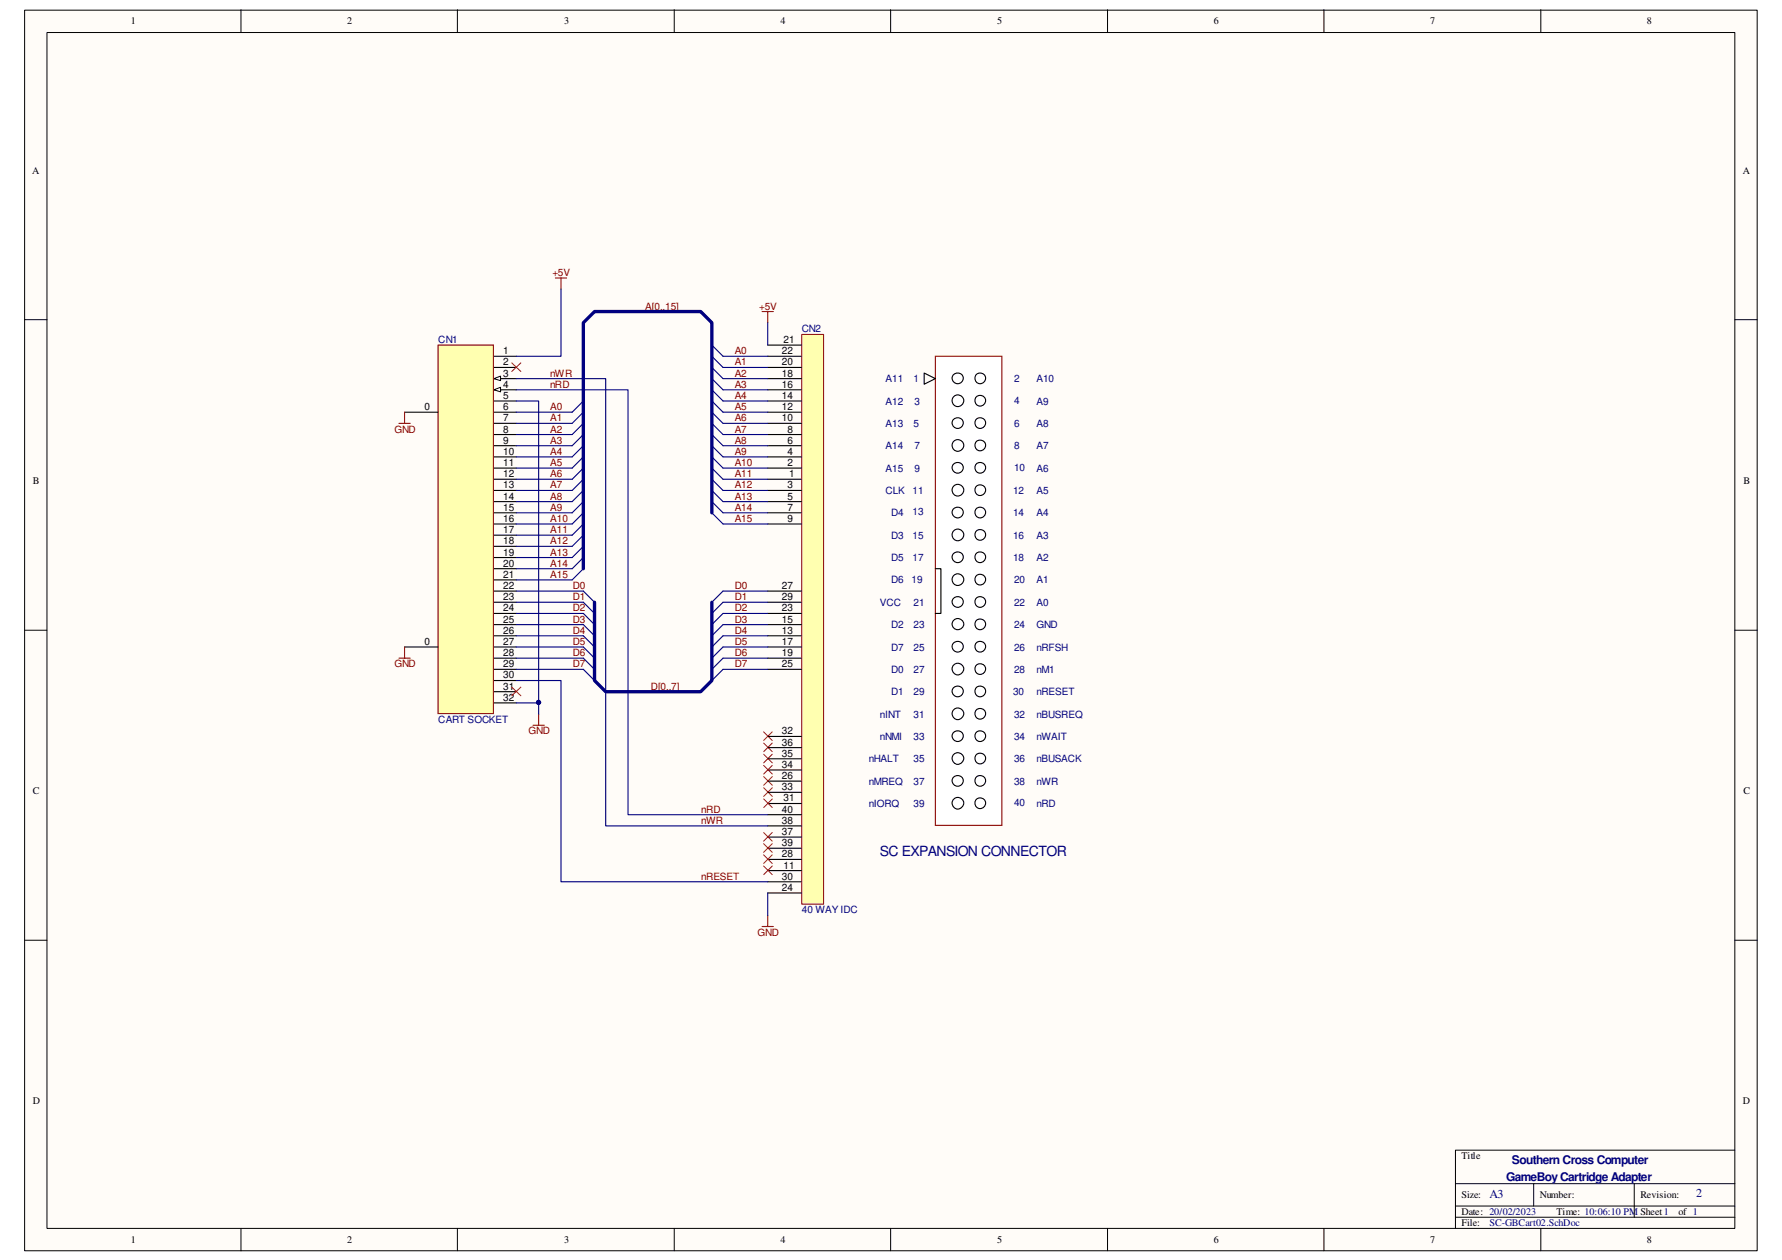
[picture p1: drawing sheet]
<svg xmlns="http://www.w3.org/2000/svg" width="297mm" height="210mm" viewBox="0 0 297 210" stroke-linecap="round" stroke-linejoin="round" font-family="sans-serif">
<path d="M4.2 1.8h288.7v206.6h-288.7z" fill="#fffcf8"/>
<path d="M4.1 1.7h288.8v206.7h-288.8z" fill="none" stroke="#000" stroke-width=".17"/>
<path d="M7.9 5.5h281.3v199.1h-281.3z" fill="#fffcf8"/>
<g fill="none" stroke="#000" stroke-width=".17">
<path d="M7.8 5.4h281.4v199.2h-281.4zM40.2 1.6v3.7M76.2 1.6v3.7M112.4 1.6v3.7M148.5 1.6v3.7M184.6 1.6v3.7M220.7 1.6v3.7M256.8 1.6v3.7M4.1 53.3h3.7M289.2 53.3h3.7M4.1 105h3.7M289.2 105h3.7"/>
<path d="M4.1 156.6h3.7M289.2 156.6h3.7M242.6 197.2h46.6M255.6 197.2v3.7M272.4 197.2v5.6M289.2 191.6h-46.6v11.2M40.2 204.6v3.8M76.2 204.6v3.8M112.4 204.6v3.8M148.5 204.6v3.8M184.6 204.6v3.8M220.7 204.6v3.8"/>
<path d="M242.6 202.8h46.6M242.6 200.9h46.6M242.6 202.8v1.8M256.8 204.6v3.8"/>
</g>
<path d="M82.3 59.4h3.8M82.3 61.2h3.8M82.3 63.1h3.8" fill="none" stroke="#000" stroke-width=".19"/>
<path d="M82.3 63.1l1.1-.4v.7z" fill="#fffcf8"/>
<path d="M82.3 63.1l1.1-.4v.7z" fill="none" stroke="#000" stroke-width=".17"/>
<path d="M78.4 62.1h2.7M82.3 64.9h3.8" fill="none" stroke="#000" stroke-width=".19"/>
<path d="M82.3 64.9l1.1-.4v.8z" fill="#fffcf8"/>
<path d="M82.3 64.9l1.1-.4v.8z" fill="none" stroke="#000" stroke-width=".17"/>
<g fill="none" stroke="#000" stroke-width=".19">
<path d="M78.8 64h1.1M78.8 65.9h1.1M80 64h1.1M80 65.9h1.1M82.3 66.8h3.8M82.3 68.7h3.8M82.3 70.5h3.8M82.3 72.4h3.8M82.3 74.3h3.8M82.3 76.1h3.8M82.3 78h3.8M82.3 79.8h3.8"/>
<path d="M82.3 81.7h3.8M82.3 83.6h3.8M82.3 85.4h3.8M82.3 87.3h3.8M82.3 89.2h3.8M82.3 91h3.8M82.3 92.9h3.8M82.3 94.7h3.8M82.3 96.6h3.8M82.3 98.5h3.8M77.8 112.4h1.1M79 112.4h1"/>
<path d="M80.1 112.4h1M82.3 100.3h3.8M82.3 102.2h3.8M82.3 104.1h3.8M82.3 105.9h3.8M82.3 107.8h3.8M82.3 109.6h3.8M82.3 111.5h3.8M82.3 113.4h3.8M82.3 115.2h3.8M82.3 117.1h3.8"/>
</g>
<path d="M73 57.5h9.3v61.4h-9.3z" fill-rule="evenodd" fill="#ffffb0"/>
<path d="M73 57.5h9.3v61.4h-9.3zM127 154.3h1.9M128 152.5v1.8" fill="none" stroke="#800000" stroke-width=".19"/>
<path d="M67.4 68.7h5.6M67.4 107.8h5.6" fill="none" stroke="#000" stroke-width=".19"/>
<path d="M120.5 98.5l-1.8 1.8M120.5 100.3l-1.8 1.9M120.5 102.2l-1.8 1.9M120.5 104.1l-1.8 1.8M120.5 105.9l-1.8 1.9M120.5 107.8l-1.8 1.8M120.5 109.6l-1.8 1.9M120.5 111.5l-1.8 1.9" fill="none" stroke="#000080" stroke-width=".19"/>
<g fill="none" stroke="#f00" stroke-width=".17">
<path d="M127.3 121.9l1.4 1.5M127.3 123.8l1.4 1.4M127.3 125.6l1.4 1.5M127.3 127.5l1.4 1.4M127.3 131.2l1.4 1.5M127.3 129.4l1.4 1.4M127.3 138.7l1.4 1.4M128.7 121.9l-1.4 1.5M128.7 123.8l-1.4 1.4M128.7 125.6l-1.4 1.5M128.7 127.5l-1.4 1.4M128.7 131.2l-1.4 1.5"/>
<path d="M128.7 129.4l-1.4 1.4M128.7 138.7l-1.4 1.4"/>
</g>
<path d="M155.9 59.4h11.1v78.1h-11.1z" fill-rule="evenodd" fill="#fff"/>
<path d="M155.9 59.4h11.1v78.1h-11.1z" fill="none" stroke="#800000" stroke-width=".19"/>
<g fill="none" stroke="#000" stroke-width=".19">
<path d="M154 62.1l1.9 1-1.9 .9zM155.9 94.7h.9v7.5h-.9"/>
<circle cx="159.7" cy="63" r=".91"/>
<circle cx="159.7" cy="77.9" r=".91"/>
<circle cx="159.7" cy="70.5" r=".91"/>
<circle cx="159.7" cy="66.8" r=".98"/>
<circle cx="159.7" cy="74.2" r=".98"/>
<circle cx="163.4" cy="70.5" r=".9"/>
<circle cx="163.4" cy="74.2" r=".9"/>
<circle cx="163.4" cy="63" r=".9"/>
<circle cx="163.4" cy="66.7" r=".9"/>
<circle cx="163.4" cy="77.9" r=".9"/>
<circle cx="159.7" cy="92.8" r=".91"/>
<circle cx="159.7" cy="85.4" r=".91"/>
<circle cx="159.7" cy="96.6" r=".98"/>
<circle cx="159.7" cy="81.7" r=".98"/>
<circle cx="159.7" cy="89.1" r=".98"/>
<circle cx="163.4" cy="92.8" r=".9"/>
<circle cx="163.4" cy="85.4" r=".9"/>
<circle cx="163.4" cy="96.6" r=".9"/>
<circle cx="163.4" cy="89.1" r=".9"/>
<circle cx="163.4" cy="81.6" r=".9"/>
<circle cx="159.7" cy="100.3" r=".91"/>
<circle cx="159.7" cy="115.2" r=".91"/>
<circle cx="159.7" cy="107.7" r=".91"/>
<circle cx="159.7" cy="111.4" r=".97"/>
<circle cx="159.7" cy="118.9" r=".97"/>
<circle cx="159.7" cy="104" r=".96"/>
<circle cx="163.4" cy="104" r=".9"/>
<circle cx="163.4" cy="107.7" r=".9"/>
<circle cx="163.4" cy="115.2" r=".9"/>
<circle cx="163.4" cy="111.5" r=".9"/>
<circle cx="163.4" cy="118.9" r=".9"/>
<circle cx="163.4" cy="100.3" r=".9"/>
<circle cx="159.7" cy="122.6" r=".91"/>
<circle cx="159.7" cy="130.1" r=".91"/>
<circle cx="159.7" cy="133.8" r=".97"/>
<circle cx="159.7" cy="126.3" r=".97"/>
<circle cx="163.4" cy="126.4" r=".9"/>
<circle cx="163.4" cy="133.8" r=".9"/>
<circle cx="163.4" cy="130.1" r=".9"/>
<circle cx="163.4" cy="122.6" r=".9"/>
</g>
<path d="M133.7 55.8h3.6v94.8h-3.6z" fill="#ffffb0"/>
<path d="M133.6 55.7h3.7v94.9h-3.7z" fill="none" stroke="#800000" stroke-width=".17"/>
<g fill="none" stroke="#000" stroke-width=".19">
<path d="M128 57.5h5.6M128 59.4h5.6M128 61.2h5.6M128 63.1h5.6M128 64.9h5.6M128 66.8h5.6M128 68.7h5.6M128 70.5h5.6M128 72.4h5.6M128 74.3h5.6M128 76.1h5.6M128 78h5.6"/>
<path d="M128 79.8h5.6M128 98.5h5.6M128 87.3h5.6M128 85.4h5.6M128 83.6h5.6M128 81.7h5.6M128 109.6h5.6M128 102.2h5.6M128 107.8h5.6M128 111.5h5.6M128 104.1h5.6M128 105.9h5.6"/>
<path d="M128 100.3h5.6M128 130.1h5.6M128 133.9h5.6M128 122.7h5.6M128 132h5.6M128 128.3h5.6M128 126.4h5.6M128 124.5h5.6M128 139.4h5.6M128 137.6h5.6M128 135.7h5.6M128 148.8h5.6"/>
<path d="M128 143.2h5.6M128 146.9h5.6M128 145h5.6M128 141.3h5.6"/>
</g>
<path d="M85.3 60.5l1.5 1.4M86.8 60.5l-1.5 1.4M85.3 114.5l1.5 1.4M86.8 114.5l-1.5 1.4M127.3 133.1l1.4 1.4M128.7 133.1l-1.4 1.4M127.3 144.3l1.4 1.4M127.3 142.4l1.4 1.4M127.3 140.5l1.4 1.5M128.7 144.3l-1.4 1.4M128.7 142.4l-1.4 1.4M128.7 140.5l-1.4 1.5" fill="none" stroke="#f00" stroke-width=".17"/>
<path d="M92.6 46.3h1.8M93.5 46.3v1.9M127 51.9h1.9M128 51.9v1.9M89.8 119v1.8M88.9 120.8h1.8" fill="none" stroke="#800000" stroke-width=".19"/>
<g fill="none" stroke="#000080" stroke-width=".19">
<path d="M93.5 48.2v11.2h-7.4M118.7 57.5l1.8 1.9h7.5M118.7 59.4l1.8 1.8h7.5M128 53.8v3.7M86.1 64.9h18.6v70.8h23.3M86.1 66.8h3.7v52.2M97.2 66.8l-1.8 1.9h-9.3M97.2 68.7l-1.8 1.8h-9.3M97.2 70.5l-1.8 1.9h-9.3M97.2 72.4l-1.8 1.9h-9.3M97.2 74.3l-1.8 1.8h-9.3M97.2 76.1l-1.8 1.9h-9.3"/>
<path d="M97.2 78l-1.8 1.8h-9.3M97.2 79.8l-1.8 1.9h-9.3M118.7 61.2l1.8 1.9h7.5M118.7 63.1l1.8 1.8h7.5M118.7 64.9l1.8 1.9h7.5M118.7 66.8l1.8 1.9h7.5M118.7 68.7l1.8 1.8h7.5M118.7 70.5l1.8 1.9h7.5M118.7 72.4l1.8 1.9h7.5M118.7 74.3l1.8 1.8h7.5M118.7 76.1l1.8 1.9h7.5M118.7 78l1.8 1.8h7.5"/>
<path d="M118.7 79.8l1.8 1.9h7.5M86.1 98.5h11.1l1.9 1.8M97.2 81.7l-1.8 1.9h-9.3M97.2 83.6l-1.8 1.8h-9.3M97.2 85.4l-1.8 1.9h-9.3M97.2 87.3l-1.8 1.9h-9.3M97.2 89.2l-1.8 1.8h-9.3M97.2 91l-1.8 1.9h-9.3M97.2 92.9l-1.8 1.8h-9.3M97.2 94.7l-1.8 1.9M118.7 81.7l1.8 1.9h7.5M118.7 83.6l1.8 1.8h7.5"/>
<path d="M118.7 85.4l1.8 1.9h7.5M120.5 98.5h7.5M86.1 100.3h11.1l1.9 1.9M86.1 102.2h11.1l1.9 1.9M86.1 104.1h11.1l1.9 1.8M86.1 105.9h11.1l1.9 1.9M86.1 107.8h11.1l1.9 1.8M86.1 109.6h11.1l1.9 1.9M86.1 111.5h11.1l1.9 1.9M120.5 100.3h7.5M120.5 102.2h7.5M120.5 104.1h7.5"/>
<path d="M120.5 105.9h7.5M120.5 107.8h7.5M120.5 109.6h7.5M120.5 111.5h7.5M128 148.8v3.7"/>
</g>
<circle cx="89.8" cy="117" r=".35" fill="#000080"/>
<circle cx="89.8" cy="117" r=".35" fill="none" stroke="#000080" stroke-width=".17"/>
<path d="M86.1 117.1h3.7" fill="none" stroke="#000080" stroke-width=".19"/>
<circle cx="89.8" cy="117" r=".35" fill="#000080"/>
<circle cx="89.8" cy="117" r=".35" fill="none" stroke="#000080" stroke-width=".17"/>
<path d="M86.1 63.1h14.9v74.5h27M86.1 96.6h9.3M86.1 113.4h7.4v33.5h34.5" fill="none" stroke="#000080" stroke-width=".19"/>
<path d="M118.7 85.4v-31.6l-1.9-1.9h-17.7l-1.9 1.9v40.9M99.1 100.3v13.1l1.9 1.8h15.8l1.9-1.8v-13.1" fill="none" stroke="#000080" stroke-width=".56"/>
<path d="M66.5 70.5h1.9M67.4 68.7v1.8M66.5 109.6h1.9M67.4 107.8v1.8" fill="none" stroke="#800000" stroke-width=".19"/>
<text font-size="2.3" fill="#000080" x="146.7" y="142.7">SC EXPANSION CONNECTOR</text>
<g font-size="2" fill="#000080">
<text x="251.1" y="196.8">GameBoy Cartridge Adapter</text>
<text x="252" y="194">Southern Cross Computer</text>
<text x="248.3" y="199.6">A3</text>
<text x="282.7" y="199.5">2</text>
</g>
<g font-size="1.7">
<text x="21.8" y="4">1</text>
<text x="57.9" y="4">2</text>
<text x="94" y="4">3</text>
<text x="130.1" y="4">4</text>
<text x="166.2" y="4">5</text>
<text x="202.3" y="4">6</text>
<text x="238.4" y="4">7</text>
<text x="274.5" y="4">8</text>
<text x="5.4" y="29">A</text>
<text x="290.5" y="29">A</text>
<text x="83.9" y="59">1</text>
<text x="130.3" y="59">22</text>
<text x="130.6" y="57.2">21</text>
<text x="83.9" y="62.7">3</text>
<text x="83.9" y="60.9">2</text>
<text x="83.9" y="64.6">4</text>
<text x="130.3" y="60.9">20</text>
<text x="130.3" y="62.7">18</text>
<text x="130.3" y="64.6">16</text>
<text x="70.7" y="68.3">0</text>
<text x="83.9" y="66.5">5</text>
<text x="83.9" y="68.3">6</text>
<text x="83.9" y="70.2">7</text>
<text x="130.3" y="66.5">14</text>
<text x="130.3" y="68.3">12</text>
<text x="130.3" y="70.2">10</text>
<text x="83.9" y="72.1">8</text>
<text x="83.9" y="73.9">9</text>
<text x="83.9" y="75.8">10</text>
<text x="83.9" y="77.6">11</text>
<text x="131.3" y="72.1">8</text>
<text x="131.3" y="73.9">6</text>
<text x="131.3" y="75.8">4</text>
<text x="131.3" y="77.6">2</text>
<text x="5.5" y="80.6">B</text>
<text x="83.9" y="79.5">12</text>
<text x="83.9" y="81.4">13</text>
<text x="83.9" y="83.2">14</text>
<text x="131.3" y="83.2">5</text>
<text x="131.3" y="81.4">3</text>
<text x="131.5" y="79.5">1</text>
<text x="290.6" y="80.6">B</text>
<text x="83.9" y="87">16</text>
<text x="83.9" y="88.8">17</text>
<text x="83.9" y="85.1">15</text>
<text x="131.3" y="87">9</text>
<text x="131.3" y="85.1">7</text>
<text x="83.9" y="90.7">18</text>
<text x="83.9" y="92.5">19</text>
<text x="83.9" y="94.4">20</text>
<text x="83.9" y="96.3">21</text>
<text x="83.9" y="98.1">22</text>
<text x="83.9" y="100">23</text>
<text x="83.9" y="101.9">24</text>
<text x="130.3" y="101.9">23</text>
<text x="130.3" y="98.1">27</text>
<text x="130.3" y="100">29</text>
<text x="70.7" y="107.4">0</text>
<text x="83.9" y="103.7">25</text>
<text x="83.9" y="105.6">26</text>
<text x="83.9" y="107.4">27</text>
<text x="130.3" y="107.4">17</text>
<text x="130.3" y="103.7">15</text>
<text x="130.3" y="105.6">13</text>
<text x="83.9" y="113">30</text>
<text x="83.9" y="109.3">28</text>
<text x="83.9" y="111.2">29</text>
<text x="130.3" y="109.3">19</text>
<text x="130.3" y="111.2">25</text>
<text x="83.9" y="114.9">31</text>
<text x="83.9" y="116.8">32</text>
<text x="130.3" y="122.3">32</text>
<text x="130.3" y="124.2">36</text>
<text x="130.3" y="129.8">26</text>
<text x="130.3" y="131.7">33</text>
<text x="130.3" y="127.9">34</text>
<text x="130.3" y="126.1">35</text>
<text x="5.5" y="132.2">C</text>
<text x="130.3" y="137.2">38</text>
<text x="130.3" y="135.4">40</text>
<text x="130.6" y="133.5">31</text>
<text x="290.6" y="132.2">C</text>
<text x="130.3" y="142.8">28</text>
<text x="130.3" y="139.1">37</text>
<text x="130.3" y="141">39</text>
<text x="130.3" y="148.4">24</text>
<text x="130.3" y="146.6">30</text>
<text x="130.6" y="144.7">11</text>
<text x="5.5" y="184">D</text>
<text x="290.5" y="184">D</text>
<text x="243.6" y="193">Title</text>
<text x="243.6" y="199.6">Size:</text>
<text x="243.6" y="202.4">Date: 20/02/2023</text>
<text x="256.7" y="199.6">Number:</text>
<text x="259.5" y="202.4">Time: 10:06:10 PM Sheet1</text>
<text x="273.4" y="199.6">Revision:</text>
<text x="279.8" y="202.4">of 1</text>
<text x="21.8" y="207">1</text>
<text x="57.9" y="207">2</text>
<text x="94" y="207">3</text>
<text x="130.1" y="207">4</text>
<text x="166.2" y="207">5</text>
<text x="202.3" y="207">6</text>
<text x="238.4" y="207">7</text>
<text x="243.6" y="204.2">File:</text>
<text x="274.5" y="207">8</text>
</g>
<g font-size="1.7" fill="#800000">
<text x="92.1" y="46">+5V</text>
<text x="107.6" y="51.6">A[0..15]</text>
<text x="126.5" y="51.6">+5V</text>
<text x="122.5" y="59">A0</text>
<text x="91.7" y="62.7">nWR</text>
<text x="91.7" y="64.6">nRD</text>
<text x="122.5" y="60.9">A1</text>
<text x="122.5" y="62.7">A2</text>
<text x="122.5" y="64.6">A3</text>
<text x="91.7" y="68.3">A0</text>
<text x="91.7" y="70.2">A1</text>
<text x="122.5" y="70.2">A6</text>
<text x="122.5" y="66.5">A4</text>
<text x="122.5" y="68.3">A5</text>
<text x="65.7" y="72.1">GND</text>
<text x="91.7" y="72.1">A2</text>
<text x="91.7" y="73.9">A3</text>
<text x="91.7" y="75.8">A4</text>
<text x="91.7" y="77.6">A5</text>
<text x="122.5" y="72.1">A7</text>
<text x="122.5" y="75.8">A9</text>
<text x="122.5" y="77.6">A10</text>
<text x="122.5" y="73.9">A8</text>
<text x="91.7" y="79.5">A6</text>
<text x="91.7" y="81.4">A7</text>
<text x="91.7" y="83.2">A8</text>
<text x="122.5" y="79.5">A11</text>
<text x="122.5" y="81.4">A12</text>
<text x="122.5" y="83.2">A13</text>
<text x="91.7" y="85.1">A9</text>
<text x="91.7" y="87">A10</text>
<text x="91.7" y="88.8">A11</text>
<text x="122.5" y="85.1">A14</text>
<text x="122.5" y="87">A15</text>
<text x="91.7" y="90.7">A12</text>
<text x="91.7" y="92.5">A13</text>
<text x="91.7" y="94.4">A14</text>
<text x="91.7" y="96.3">A15</text>
<text x="95.5" y="98.1">D0</text>
<text x="95.5" y="100">D1</text>
<text x="95.5" y="101.9">D2</text>
<text x="122.5" y="98.1">D0</text>
<text x="122.5" y="100">D1</text>
<text x="122.5" y="101.9">D2</text>
<text x="95.5" y="103.7">D3</text>
<text x="95.5" y="105.6">D4</text>
<text x="95.5" y="107.4">D5</text>
<text x="122.5" y="103.7">D3</text>
<text x="122.5" y="105.6">D4</text>
<text x="122.5" y="107.4">D5</text>
<text x="65.7" y="111.2">GND</text>
<text x="95.5" y="109.3">D6</text>
<text x="95.5" y="111.2">D7</text>
<text x="122.5" y="109.3">D6</text>
<text x="122.5" y="111.2">D7</text>
<text x="108.5" y="114.9">D[0..7]</text>
<text x="88.1" y="122.3">GND</text>
<text x="116.9" y="137.2">nWR</text>
<text x="116.9" y="135.4">nRD</text>
<text x="116.9" y="146.6">nRESET</text>
<text x="126.3" y="155.9">GND</text>
</g>
<g font-size="1.7" fill="#000080">
<text x="73" y="57.2">CN1</text>
<text x="133.6" y="55.3">CN2</text>
<text x="147.6" y="63.7">A11</text>
<text x="152.3" y="63.7">1</text>
<text x="169" y="63.7">2</text>
<text x="172.8" y="63.7">A10</text>
<text x="147.6" y="67.4">A12</text>
<text x="147.6" y="71.1">A13</text>
<text x="152.3" y="71.1">5</text>
<text x="152.4" y="67.4">3</text>
<text x="169" y="71.1">6</text>
<text x="169" y="67.2">4</text>
<text x="172.8" y="71.1">A8</text>
<text x="172.8" y="67.4">A9</text>
<text x="147.6" y="74.8">A14</text>
<text x="152.4" y="74.8">7</text>
<text x="169" y="74.8">8</text>
<text x="172.8" y="74.8">A7</text>
<text x="147.6" y="78.6">A15</text>
<text x="147.6" y="82.3">CLK</text>
<text x="152.1" y="82.3">11</text>
<text x="152.4" y="78.6">9</text>
<text x="168.9" y="82.3">12</text>
<text x="169" y="78.4">10</text>
<text x="172.8" y="82.3">A5</text>
<text x="172.8" y="78.6">A6</text>
<text x="148.5" y="86">D4</text>
<text x="148.5" y="89.7">D3</text>
<text x="152.1" y="85.9">13</text>
<text x="152.1" y="89.7">15</text>
<text x="168.9" y="86">14</text>
<text x="168.9" y="89.7">16</text>
<text x="172.8" y="89.7">A3</text>
<text x="172.8" y="86">A4</text>
<text x="148.5" y="93.5">D5</text>
<text x="152.1" y="93.5">17</text>
<text x="168.9" y="93.5">18</text>
<text x="172.8" y="93.5">A2</text>
<text x="146.7" y="100.9">VCC</text>
<text x="148.5" y="97.2">D6</text>
<text x="151.9" y="97.2">19</text>
<text x="152.3" y="100.9">21</text>
<text x="169" y="97.2">20</text>
<text x="169" y="100.9">22</text>
<text x="172.8" y="100.9">A0</text>
<text x="172.8" y="97.2">A1</text>
<text x="148.5" y="104.6">D2</text>
<text x="152.3" y="104.6">23</text>
<text x="169" y="104.6">24</text>
<text x="172.8" y="104.6">GND</text>
<text x="148.5" y="108.4">D7</text>
<text x="148.5" y="112.1">D0</text>
<text x="152.3" y="108.4">25</text>
<text x="152.3" y="112.1">27</text>
<text x="169" y="108.4">26</text>
<text x="169" y="112.1">28</text>
<text x="172.8" y="112.1">nM1</text>
<text x="172.8" y="108.4">nRFSH</text>
<text x="146.7" y="119.5">nINT</text>
<text x="148.5" y="115.8">D1</text>
<text x="152.3" y="115.8">29</text>
<text x="152.3" y="119.5">31</text>
<text x="168.9" y="115.8">30</text>
<text x="169" y="119.5">32</text>
<text x="172.8" y="119.5">nBUSREQ</text>
<text x="172.8" y="115.8">nRESET</text>
<text x="73" y="120.5">CART SOCKET</text>
<text x="146.7" y="123.3">nNMI</text>
<text x="152.3" y="123.3">33</text>
<text x="169" y="123.3">34</text>
<text x="172.8" y="123.3">nWAIT</text>
<text x="144.8" y="127">nHALT</text>
<text x="144.8" y="130.7">nMREQ</text>
<text x="152.3" y="127">35</text>
<text x="152.3" y="130.7">37</text>
<text x="169" y="127">36</text>
<text x="169" y="130.7">38</text>
<text x="172.8" y="130.7">nWR</text>
<text x="172.8" y="127">nBUSACK</text>
<text x="144.8" y="134.5">nIORQ</text>
<text x="152.3" y="134.5">39</text>
<text x="169" y="134.3">40</text>
<text x="172.8" y="134.5">nRD</text>
<text x="133.6" y="152.1">40 WAY IDC</text>
<text x="248.3" y="204.2">SC-GBCart02.SchDoc</text>
</g>
</svg>
